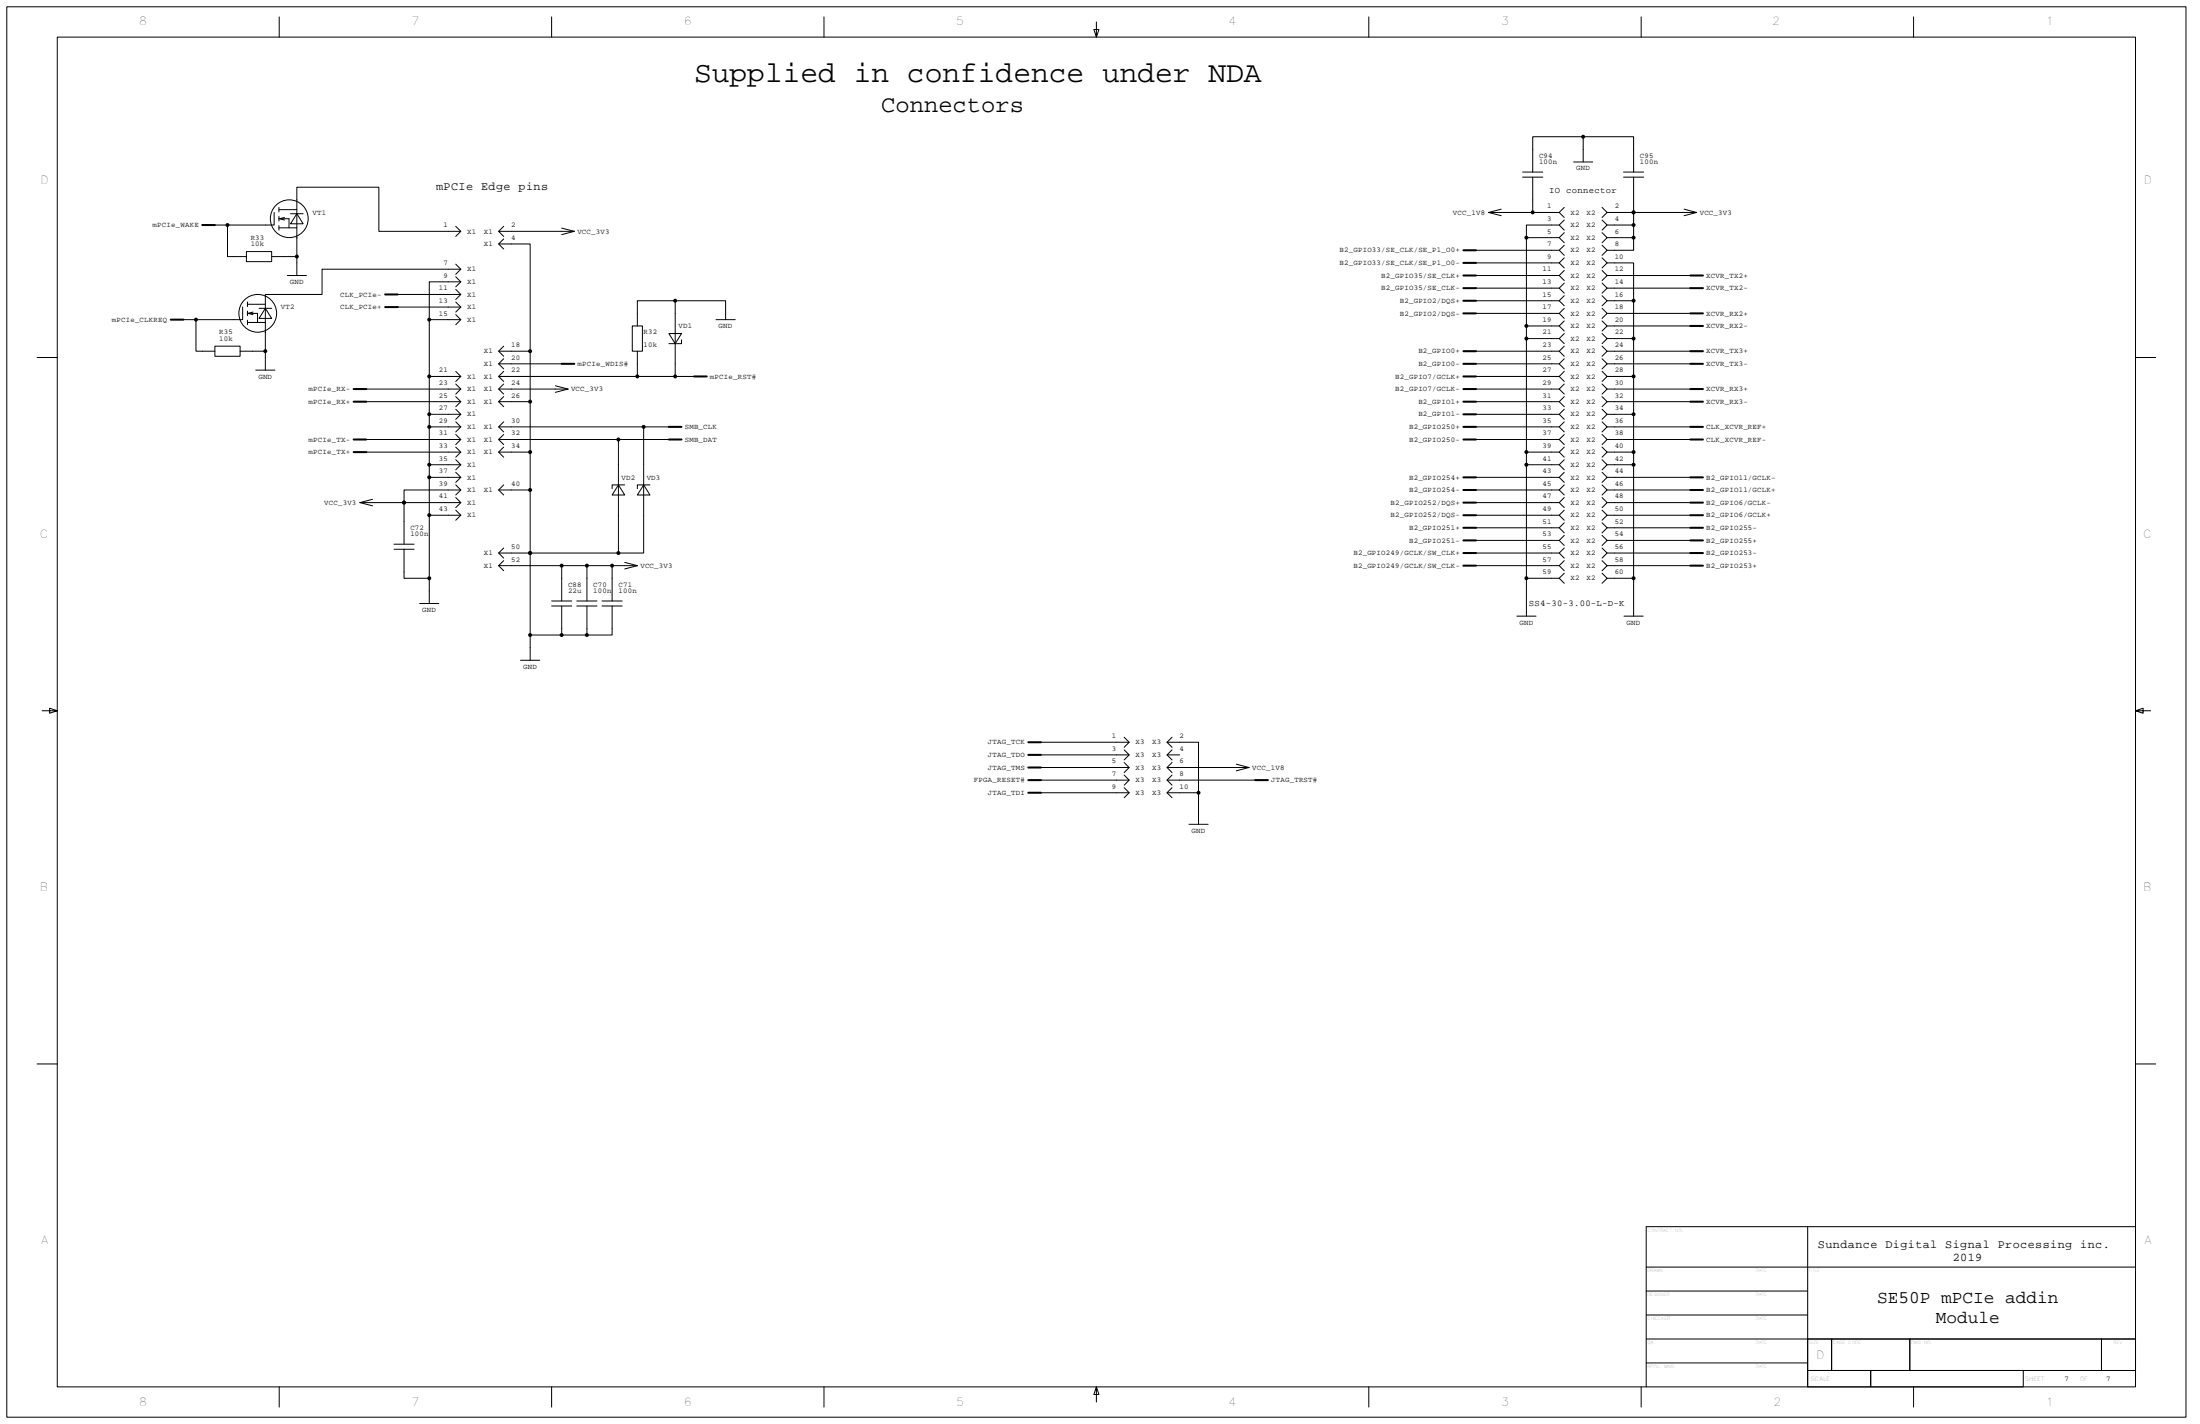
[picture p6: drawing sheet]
<svg xmlns="http://www.w3.org/2000/svg" width="864mm" height="559mm" viewBox="0 0 864 559" stroke-linecap="round" stroke-linejoin="round" font-family="sans-serif">
<g fill="none" stroke="#000" stroke-width=".39">
<path d="M2.7 2.7h855.4v553.4h-855.4zM22.5 14.6h815.8v529.6h-815.8zM109.6 6.6v8M216.5 6.6v8M323.4 6.6v8M430.4 8.6v6l-1-3h2l-1 3M537.3 6.6v8M644.2 6.6v8M751.2 6.6v8M621.5 53.7v9.9M597.7 69.5h7.9M597.7 67.5h7.9"/>
<path d="M601.7 67.5v-13.8h39.6v13.8M601.7 69.5v13.9M617.7 63.6h7.5M637.3 69.5h7.9M637.3 67.5h7.9M641.3 69.5v28.7h-10.4M89.3 88.3v12.4h7.4M96.7 98.7h9.9v4h-9.9zM107.6 83.4v4.9h-23.3M109.5 89.4h7M109.5 82.3h7M109.5 81.4v1.8"/>
<path d="M109.5 88.5v1.8M109.5 85.8h4v3.6M109.5 84.9v1.8M111.7 85.3l-2 .5 2 .5M114 83.9h5M116.5 83.9l2.5 3.9h-5zM178.9 88.8l2 2-2 2M180.9 90.8h-32.2v-17.3h-32.2v34.6M195.7 95.7h12.4v163.4M195.7 90.8h29.7M197.7 88.8l-2 2 2 2M197.7 93.8l-2 1.9 2 2"/>
<path d="M220.5 89.5l4.9 1.3M225.4 90.8l-4.9 1.3M579.4 98.2h32.7M584.3 83.4h27.8M584.3 83.4l5 1.2M589.3 82.1l-5 1.3M599.2 93.3h12.9M612.1 88.3h-12.9v153.5M614 81.4l-1.9 2 1.9 1.9M614 86.3l-1.9 2 1.9 2M614 91.3l-1.9 2 1.9 1.9M614 96.2l-1.9 2 1.9 2"/>
<path d="M628.9 81.4l2 2-2 1.9M628.9 86.3l2 2-2 2M628.9 91.3l2 2-2 1.9M628.9 96.2l2 2-2 2M630.9 83.4h35.1M630.9 88.3h10.4M630.9 93.3h10.4M661.1 82.1l4.9 1.3M666 83.4l-4.9 1.2M97.1 119.4h7.1M97.1 118.5v1.8M106.6 100.7h9.9"/>
<path d="M112.8 108.1h7.5M156.1 115.5h24.8M178.9 103.7l2 1.9-2 2M178.9 108.6l2 2-2 2M178.9 113.6l2 1.9-2 2M178.9 118.5l2 2-2 2M180.9 110.6h-12.4v126.2M180.9 105.6h-54.5v9.9h-22.2v29.7M265 118v29.7M579.4 108.1h32.7M579.4 103.2h32.7M579.4 113.1h32.7"/>
<path d="M579.4 118h32.7M614 101.2l-1.9 2 1.9 2M614 106.1l-1.9 2 1.9 2M614 111.1l-1.9 2 1.9 1.9M614 116l-1.9 2 1.9 2M628.9 101.2l2 2-2 2M628.9 106.1l2 2-2 2M628.9 111.1l2 2-2 1.9M628.9 116l2 2-2 2M630.9 103.2h10.4v138.6M641.3 118h-10.4M663.5 108.1h-32.6"/>
<path d="M663.5 113.1h-32.6M76.9 125.4v12.4h7.4M84.3 135.8h10v4h-10zM94.3 137.8h9.9M95.3 120.5v4.9h-23.3M97.1 126.5h7.1M97.1 122.1v1.8M97.1 125.6v1.8M97.1 123h4v3.5M99.3 122.5l-2 .5 2 .5M101.7 121h4.9M104.2 121l2.4 3.9h-4.9z"/>
<path d="M168.5 125.4h12.4M178.9 123.5l2 1.9-2 2M180.9 120.5h-24.8M195.7 137.8h12.4M197.7 135.8l-2 2 2 2M248.2 127.9h4v9.9h-4zM250.2 137.8v9.9M262.6 130.9h4.9l-2.5 4zM267.5 133.4v1.5h-4.9M281.1 125.4h7.5M284.8 125.4v-7.4h-34.6v9.9M599.2 127.9h12.9"/>
<path d="M599.2 132.9h12.9M612.1 137.8h-32.7M612.1 123h-32.7M614 121l-1.9 2 1.9 1.9M614 125.9l-1.9 2 1.9 2M614 130.9l-1.9 2 1.9 2M614 135.8l-1.9 2 1.9 2M628.9 121l2 2-2 1.9M628.9 125.9l2 2-2 2M628.9 130.9l2 2-2 2M628.9 135.8l2 2-2 2M630.9 137.8h32.6"/>
<path d="M630.9 127.9h32.6M641.3 132.9h-10.4M663.5 123h-32.6M14.6 140.3h7.9M100.4 145.2h7.5M143.8 152.7h37.1M143.8 157.6h37.1M168.5 147.7h12.4M178.9 145.7l2 2-2 2M178.9 150.7l2 2-2 1.9M178.9 155.6l2 2-2 2M195.7 142.8h24.8"/>
<path d="M195.7 147.7h76.8M195.7 152.7h27.3M195.7 157.6h12.4M197.7 140.8l-2 2 2 2M197.7 145.7l-2 2 2 2M197.7 150.7l-2 2 2 1.9M197.7 155.6l-2 2 2 2M218 151.4l5 1.3M223 152.7l-5 1.3M579.4 142.8h32.7M579.4 147.7h32.7M579.4 152.7h32.7"/>
<path d="M612.1 157.6h-32.7M614 140.8l-1.9 2 1.9 2M614 145.7l-1.9 2 1.9 2M614 150.7l-1.9 2 1.9 1.9M614 155.6l-1.9 2 1.9 2M628.9 140.8l2 2-2 2M628.9 145.7l2 2-2 2M628.9 150.7l2 2-2 1.9M628.9 155.6l2 2-2 2M630.9 157.6h32.6M641.3 147.7h-10.4M663.5 142.8h-32.6"/>
<path d="M663.5 152.7h-32.6M838.3 140.3h7.9M143.8 172.5h37.1M143.8 177.4h37.1M168.5 162.6h12.4M168.5 167.5h12.4M178.9 160.6l2 2-2 1.9M178.9 165.5l2 2-2 2M178.9 170.5l2 2-2 2M178.9 175.5l2 1.9-2 2M195.7 167.5h66.9M195.7 172.5h66.9"/>
<path d="M195.7 177.4h12.4M197.7 165.5l-2 2 2 2M197.7 170.5l-2 2 2 2M197.7 175.5l-2 1.9 2 2M242.8 172.5v44.5M252.7 167.5v49.5h-57M612.1 162.6h-32.7M612.1 167.5h-32.7M612.1 172.5h-32.7M612.1 177.4h-12.9M614 160.6l-1.9 2 1.9 1.9M614 165.5l-1.9 2 1.9 2"/>
<path d="M614 170.5l-1.9 2 1.9 2M614 175.5l-1.9 1.9 1.9 2M628.9 160.6l2 2-2 1.9M628.9 165.5l2 2-2 2M628.9 170.5l2 2-2 2M628.9 175.5l2 1.9-2 2M630.9 167.5h32.6M630.9 172.5h32.6M630.9 177.4h10.4M641.3 162.6h-10.4M141.3 197.2h39.6M141.3 197.2l4.9 1.3"/>
<path d="M146.2 195.9l-4.9 1.3M168.5 182.4h12.4M168.5 187.3h12.4M178.9 180.4l2 2-2 2M178.9 185.3l2 2-2 2M178.9 190.3l2 2-2 1.9M178.9 195.2l2 2-2 2M180.9 192.3h-22.3v21.3M195.7 192.3h12.4M197.7 190.3l-2 2 2 1.9M242.8 190.3l2.4 3.9h-4.9zM245.2 190.3h-4.9v1.5"/>
<path d="M252.7 190.3l2.4 3.9h-4.9zM255.1 190.3h-4.9v1.5M579.4 187.3h32.7M579.4 192.3h32.7M579.4 197.2h32.7M599.2 182.4h12.9M614 180.4l-1.9 2 1.9 2M614 185.3l-1.9 2 1.9 2M614 190.3l-1.9 2 1.9 1.9M614 195.2l-1.9 2 1.9 2M628.9 180.4l2 2-2 2M628.9 185.3l2 2-2 2"/>
<path d="M628.9 190.3l2 2-2 1.9M628.9 195.2l2 2-2 2M641.3 182.4h-10.4M663.5 187.3h-32.6M663.5 192.3h-32.6M663.5 197.2h-32.6M154.6 215.5h8M154.6 213.6h8M158.6 215.5v11.4h9.9M168.5 202.2h12.4M178.9 200.2l2 2-2 2M197.7 215.1l-2 1.9 2 2"/>
<path d="M579.4 202.2h32.7M579.4 217h32.7M579.4 207.1h32.7M579.4 212.1h32.7M614 200.2l-1.9 2 1.9 2M614 205.1l-1.9 2 1.9 2M614 210.1l-1.9 2 1.9 2M614 215.1l-1.9 1.9 1.9 2M628.9 200.2l2 2-2 2M628.9 205.1l2 2-2 2M628.9 210.1l2 2-2 2M628.9 215.1l2 1.9-2 2"/>
<path d="M663.5 202.2h-32.6M663.5 217h-32.6M663.5 207.1h-32.6M663.5 212.1h-32.6M164.7 236.8h7.6M195.7 222h54.5M197.7 220l-2 2 2 2M216.5 237.8h8M216.5 235.8h8M220.5 222v13.8M220.5 237.8v11.4M226.4 237.8h8"/>
<path d="M226.4 235.8h8M230.4 222v13.8M230.4 237.8v11.4M236.3 237.8h7.9M236.3 235.8h7.9M240.3 222v13.8M240.3 237.8v11.4h-32.2M245.2 220.7l5 1.3M250.2 222l-5 1.3M579.4 222h32.7M599.2 226.9h12.9M614 220l-1.9 2 1.9 2"/>
<path d="M614 224.9l-1.9 2 1.9 2M628.9 220l2 2-2 2M628.9 224.9l2 2-2 2M630.9 226.9h10.4M663.5 222h-32.6M204.3 259.1h7.6M595.4 241.8h7.6M637.5 241.8h7.5M16.5 278.9h6l-3-1v2l3-1M838.3 278.9l3 1v-2l-3 1h5.9M408.6 296.2h34.7M441.3 289.3l2 2-2 2"/>
<path d="M441.3 294.3l2 1.9-2 2M441.3 299.2l2 2-2 2M443.3 291.3h-34.7M458.1 291.3h12.4v32.2M458.1 296.2h5M460.1 289.3l-2 2 2 2M460.1 294.3l-2 1.9 2 2M460.1 299.2l-2 2 2 2M485.3 299.9l5 1.3M408.6 306.1h34.7M408.6 311.1h34.7M441.3 304.1l2 2-2 2"/>
<path d="M441.3 309.1l2 2-2 2M443.3 301.2h-34.7M458.1 301.2h32.2M458.1 306.1h34.7M458.1 311.1h12.4M460.1 304.1l-2 2 2 2M460.1 309.1l-2 2 2 2M490.3 301.2l-5 1.3M466.7 323.5h7.5M14.6 417.5h7.9M838.3 417.5h7.9M646.2 497.2h192.1"/>
<path d="M709.6 481.4v62.8M838.3 481.4h-192.1v62.8M646.2 506.6h63.4M646.2 516h63.4M646.2 534.8h63.4M646.2 525.4h192.1M709.6 525.4h9.4v12.4h-9.4zM709.6 537.8h24.7v6.4h-24.7zM709.6 537.8h128.7M719 525.4h30.7v12.4h-30.7zM734.3 537.8h59.9v6.4h-59.9zM749.7 525.4h75.2v12.4h-75.2z"/>
<path d="M824.9 525.4h13.4v12.4h-13.4zM109.6 544.2v8M216.5 544.2v8M323.4 544.2v8M430.4 544.2l1 3h-2l1-3v6M537.3 544.2v8M644.2 544.2v8M751.2 544.2v8"/>
<circle cx="113.5" cy="85.8" r="7.4"/>
<circle cx="101.2" cy="123" r="7.4"/>
</g>
<g fill="none" stroke="#000" stroke-width=".79">
<path d="M79.4 88.3h4.9M574.4 98.2h5M151.2 115.5h4.9M574.4 113.1h5M574.4 108.1h5M574.4 118h5M574.4 103.2h5M663.5 113.1h5M663.5 108.1h5M67 125.4h5M151.2 120.5h4.9M574.4 123h5"/>
<path d="M574.4 137.8h5M663.5 127.9h5M663.5 123h5M663.5 137.8h5M138.8 157.6h5M138.8 152.7h5M220.5 142.8h4.9M272.5 147.7h4.9M574.4 147.7h5M574.4 142.8h5M574.4 157.6h5M574.4 152.7h5"/>
<path d="M663.5 142.8h5M663.5 157.6h5M663.5 152.7h5M138.8 172.5h5M138.8 177.4h5M262.6 167.5h4.9M262.6 172.5h4.9M574.4 167.5h5M574.4 172.5h5M574.4 162.6h5M663.5 167.5h5M663.5 172.5h5"/>
<path d="M574.4 192.3h5M574.4 187.3h5M574.4 197.2h5M663.5 192.3h5M663.5 187.3h5M663.5 197.2h5M574.4 217h5M574.4 207.1h5M574.4 212.1h5M574.4 202.2h5M663.5 217h5M663.5 207.1h5"/>
<path d="M663.5 212.1h5M663.5 202.2h5M574.4 222h5M663.5 222h5M403.6 296.2h5M403.6 291.3h5M403.6 306.1h5M403.6 301.2h5M403.6 311.1h5M492.8 306.1h4.9"/>
<circle cx="621.5" cy="53.7" r=".38"/>
<circle cx="89.3" cy="88.3" r=".39"/>
<circle cx="599.2" cy="93.3" r=".39"/>
<circle cx="601.7" cy="83.4" r=".39"/>
<circle cx="641.3" cy="93.3" r=".39"/>
<circle cx="641.3" cy="88.3" r=".39"/>
<circle cx="641.3" cy="83.4" r=".39"/>
<circle cx="116.5" cy="100.7" r=".39"/>
<circle cx="265" cy="118" r=".38"/>
<circle cx="641.3" cy="118" r=".39"/>
<circle cx="76.9" cy="125.4" r=".38"/>
<circle cx="104.1" cy="137.8" r=".39"/>
<circle cx="168.5" cy="125.4" r=".39"/>
<circle cx="208.1" cy="137.8" r=".39"/>
<circle cx="599.2" cy="132.9" r=".39"/>
<circle cx="599.2" cy="127.9" r=".39"/>
<circle cx="641.3" cy="132.9" r=".39"/>
<circle cx="168.5" cy="147.7" r=".39"/>
<circle cx="208.1" cy="157.6" r=".39"/>
<circle cx="250.2" cy="147.7" r=".39"/>
<circle cx="265" cy="147.7" r=".39"/>
<circle cx="641.3" cy="147.7" r=".39"/>
<circle cx="168.5" cy="162.6" r=".39"/>
<circle cx="168.5" cy="167.5" r=".39"/>
<circle cx="208.1" cy="177.4" r=".39"/>
<circle cx="242.8" cy="172.5" r=".39"/>
<circle cx="252.7" cy="167.5" r=".39"/>
<circle cx="599.2" cy="177.4" r=".39"/>
<circle cx="641.3" cy="177.4" r=".39"/>
<circle cx="641.3" cy="162.6" r=".39"/>
<circle cx="158.6" cy="197.2" r=".38"/>
<circle cx="168.5" cy="182.4" r=".39"/>
<circle cx="168.5" cy="187.3" r=".39"/>
<circle cx="208.1" cy="192.3" r=".39"/>
<circle cx="599.2" cy="182.4" r=".39"/>
<circle cx="641.3" cy="182.4" r=".39"/>
<circle cx="168.5" cy="202.2" r=".39"/>
<circle cx="208.1" cy="217" r=".39"/>
<circle cx="242.7" cy="217" r=".39"/>
<circle cx="168.5" cy="226.9" r=".39"/>
<circle cx="220.5" cy="222" r=".39"/>
<circle cx="230.4" cy="222" r=".39"/>
<circle cx="240.3" cy="222" r=".39"/>
<circle cx="599.2" cy="226.9" r=".39"/>
<circle cx="641.3" cy="226.9" r=".39"/>
<circle cx="208.1" cy="249.2" r=".39"/>
<circle cx="220.5" cy="249.2" r=".38"/>
<circle cx="230.4" cy="249.2" r=".38"/>
<circle cx="470.5" cy="311.1" r=".39"/>
</g>
<text font-size="11.6" x="272.5" y="32">Supplied in confidence under NDA</text>
<text font-size="9.4" x="345.9" y="43.9">Connectors</text>
<g font-size="7">
<text x="736.8" y="511.3">SE50P mPCIe addin</text>
<text x="759.9" y="519.2">Module</text>
</g>
<g font-size="4.6">
<text x="171.2" y="74.4">mPCIe Edge pins</text>
<text x="713.6" y="489.7">Sundance Digital Signal Processing inc.</text>
<text x="766.6" y="495">2019</text>
</g>
<g font-size="4.4">
<text x="54.6" y="10">8</text>
<text x="161.5" y="10">7</text>
<text x="268.4" y="10">6</text>
<text x="375.4" y="10">5</text>
<text x="482.3" y="10">4</text>
<text x="589.2" y="10">3</text>
<text x="695.6" y="10">2</text>
<text x="803.1" y="10">1</text>
<text x="15.9" y="72.4">D</text>
<text x="841.6" y="72.4">D</text>
<text x="15.6" y="211">C</text>
<text x="841.3" y="211">C</text>
<text x="15.6" y="349.6">B</text>
<text x="841.3" y="349.6">B</text>
<text x="16.1" y="488.2">A</text>
<text x="841.8" y="488.2">A</text>
<text x="712.9" y="533.3">D</text>
<text x="54.6" y="551.6">8</text>
<text x="161.5" y="551.6">7</text>
<text x="268.4" y="551.6">6</text>
<text x="375.4" y="551.6">5</text>
<text x="482.3" y="551.6">4</text>
<text x="589.2" y="551.6">3</text>
<text x="696.2" y="551.6">2</text>
<text x="803.1" y="551.6">1</text>
</g>
<g font-size="3.5">
<text x="608.1" y="75.9">IO connector</text>
<text x="600.1" y="237.9">SS4-30-3.00-L-D-K</text>
</g>
<g font-size="2.9">
<text x="604.1" y="61.9">C94</text>
<text x="604.1" y="64.4">100n</text>
<text x="643.7" y="61.9">C95</text>
<text x="643.7" y="64.4">100n</text>
<text x="618.7" y="66.9">GND</text>
<text x="607.3" y="81.7">1</text>
<text x="633.8" y="81.7">2</text>
<text x="59.9" y="89.2">mPCIe_WAKE</text>
<text x="122.7" y="84.2">VT1</text>
<text x="174.1" y="89.2">1</text>
<text x="200.7" y="89.2">2</text>
<text x="570.3" y="84.2">VCC_1V8</text>
<text x="607.3" y="86.7">3</text>
<text x="616.5" y="84.2">X2</text>
<text x="616.5" y="89.2">X2</text>
<text x="622.8" y="84.2">X2</text>
<text x="622.8" y="89.2">X2</text>
<text x="633.8" y="86.7">4</text>
<text x="667.2" y="84.2">VCC_3V3</text>
<text x="98.4" y="94">R33</text>
<text x="183.4" y="91.6">X1</text>
<text x="189.9" y="91.6">X1</text>
<text x="200.7" y="94.1">4</text>
<text x="226.6" y="91.6">VCC_3V3</text>
<text x="607.3" y="91.6">5</text>
<text x="616.5" y="94.1">X2</text>
<text x="622.8" y="94.1">X2</text>
<text x="633.8" y="91.6">6</text>
<text x="98.4" y="96.6">10k</text>
<text x="189.9" y="96.6">X1</text>
<text x="525.8" y="99.1">B2_GPIO33/SE_CLK/SE_P1_O0+</text>
<text x="607.3" y="96.6">7</text>
<text x="607.3" y="101.5">9</text>
<text x="616.5" y="99.1">X2</text>
<text x="622.8" y="99.1">X2</text>
<text x="633.8" y="96.6">8</text>
<text x="633.8" y="101.5">10</text>
<text x="174.1" y="104">7</text>
<text x="183.4" y="106.5">X1</text>
<text x="525.8" y="104">B2_GPIO33/SE_CLK/SE_P1_O0-</text>
<text x="605.5" y="106.5">11</text>
<text x="616.5" y="104">X2</text>
<text x="622.8" y="104">X2</text>
<text x="633.8" y="106.5">12</text>
<text x="113.8" y="111.4">GND</text>
<text x="172.3" y="113.9">11</text>
<text x="174.1" y="109">9</text>
<text x="183.4" y="111.4">X1</text>
<text x="542.2" y="109">B2_GPIO35/SE_CLK+</text>
<text x="542.2" y="113.9">B2_GPIO35/SE_CLK-</text>
<text x="605.5" y="111.4">13</text>
<text x="616.5" y="109">X2</text>
<text x="616.5" y="113.9">X2</text>
<text x="622.8" y="109">X2</text>
<text x="622.8" y="113.9">X2</text>
<text x="633.8" y="111.4">14</text>
<text x="669.8" y="113.9">XCVR_TX2-</text>
<text x="669.8" y="109">XCVR_TX2+</text>
<text x="133.5" y="116.4">CLK_PCIe-</text>
<text x="172.3" y="118.9">13</text>
<text x="183.4" y="116.4">X1</text>
<text x="549.5" y="118.9">B2_GPIO2/DQS+</text>
<text x="605.5" y="116.4">15</text>
<text x="616.5" y="118.9">X2</text>
<text x="622.8" y="118.9">X2</text>
<text x="633.8" y="116.4">16</text>
<text x="110.3" y="121.3">VT2</text>
<text x="133.5" y="121.3">CLK_PCIe+</text>
<text x="172.3" y="123.8">15</text>
<text x="183.4" y="121.3">X1</text>
<text x="549.5" y="123.8">B2_GPIO2/DQS-</text>
<text x="605.5" y="121.3">17</text>
<text x="616.5" y="123.8">X2</text>
<text x="622.8" y="123.8">X2</text>
<text x="633.8" y="121.3">18</text>
<text x="669.8" y="123.8">XCVR_RX2+</text>
<text x="43.9" y="126.3">mPCIe_CLKREQ</text>
<text x="86" y="131.1">R35</text>
<text x="183.4" y="126.3">X1</text>
<text x="252.7" y="131.3">R32</text>
<text x="266.3" y="128.8">VD1</text>
<text x="282.1" y="128.8">GND</text>
<text x="605.5" y="126.3">19</text>
<text x="605.5" y="131.3">21</text>
<text x="616.5" y="128.8">X2</text>
<text x="622.8" y="128.8">X2</text>
<text x="633.8" y="126.3">20</text>
<text x="633.8" y="131.3">22</text>
<text x="669.8" y="128.8">XCVR_RX2-</text>
<text x="86" y="133.7">10k</text>
<text x="200.7" y="136.2">18</text>
<text x="252.7" y="136.2">10k</text>
<text x="605.5" y="136.2">23</text>
<text x="616.5" y="133.7">X2</text>
<text x="622.8" y="133.7">X2</text>
<text x="633.8" y="136.2">24</text>
<text x="189.9" y="138.7">X1</text>
<text x="189.9" y="143.6">X1</text>
<text x="200.7" y="141.1">20</text>
<text x="226.7" y="143.6">mPCIe_WDIS#</text>
<text x="556.8" y="138.7">B2_GPIO0+</text>
<text x="556.8" y="143.6">B2_GPIO0-</text>
<text x="605.5" y="141.1">25</text>
<text x="616.5" y="138.7">X2</text>
<text x="616.5" y="143.6">X2</text>
<text x="622.8" y="138.7">X2</text>
<text x="622.8" y="143.6">X2</text>
<text x="633.8" y="141.1">26</text>
<text x="669.8" y="143.6">XCVR_TX3-</text>
<text x="669.8" y="138.7">XCVR_TX3+</text>
<text x="101.4" y="148.6">GND</text>
<text x="172.3" y="146.1">21</text>
<text x="183.4" y="148.6">X1</text>
<text x="189.9" y="148.6">X1</text>
<text x="200.7" y="146.1">22</text>
<text x="278.7" y="148.6">mPCIe_RST#</text>
<text x="547.7" y="148.6">B2_GPIO7/GCLK+</text>
<text x="605.5" y="146.1">27</text>
<text x="616.5" y="148.6">X2</text>
<text x="622.8" y="148.6">X2</text>
<text x="633.8" y="146.1">28</text>
<text x="121.1" y="153.5">mPCIe_RX-</text>
<text x="172.3" y="151">23</text>
<text x="172.3" y="156">25</text>
<text x="183.4" y="153.5">X1</text>
<text x="189.9" y="153.5">X1</text>
<text x="200.7" y="151">24</text>
<text x="200.7" y="156">26</text>
<text x="224.2" y="153.5">VCC_3V3</text>
<text x="547.7" y="153.5">B2_GPIO7/GCLK-</text>
<text x="605.5" y="151">29</text>
<text x="605.5" y="156">31</text>
<text x="616.5" y="153.5">X2</text>
<text x="622.8" y="153.5">X2</text>
<text x="633.8" y="151">30</text>
<text x="633.8" y="156">32</text>
<text x="669.8" y="153.5">XCVR_RX3+</text>
<text x="121.1" y="158.5">mPCIe_RX+</text>
<text x="172.3" y="161">27</text>
<text x="183.4" y="158.5">X1</text>
<text x="189.9" y="158.5">X1</text>
<text x="556.8" y="158.5">B2_GPIO1+</text>
<text x="605.5" y="161">33</text>
<text x="616.5" y="158.5">X2</text>
<text x="622.8" y="158.5">X2</text>
<text x="633.8" y="161">34</text>
<text x="669.8" y="158.5">XCVR_RX3-</text>
<text x="172.3" y="165.9">29</text>
<text x="183.4" y="163.4">X1</text>
<text x="200.7" y="165.9">30</text>
<text x="556.8" y="163.4">B2_GPIO1-</text>
<text x="605.5" y="165.9">35</text>
<text x="616.5" y="163.4">X2</text>
<text x="622.8" y="163.4">X2</text>
<text x="633.8" y="165.9">36</text>
<text x="121.1" y="173.3">mPCIe_TX-</text>
<text x="172.3" y="170.9">31</text>
<text x="183.4" y="168.4">X1</text>
<text x="183.4" y="173.3">X1</text>
<text x="189.9" y="168.4">X1</text>
<text x="189.9" y="173.3">X1</text>
<text x="200.7" y="170.9">32</text>
<text x="268.8" y="168.4">SMB_CLK</text>
<text x="268.8" y="173.3">SMB_DAT</text>
<text x="553.1" y="168.4">B2_GPIO250+</text>
<text x="553.1" y="173.3">B2_GPIO250-</text>
<text x="605.5" y="170.9">37</text>
<text x="616.5" y="168.4">X2</text>
<text x="616.5" y="173.3">X2</text>
<text x="622.8" y="168.4">X2</text>
<text x="622.8" y="173.3">X2</text>
<text x="633.8" y="170.9">38</text>
<text x="669.8" y="168.4">CLK_XCVR_REF+</text>
<text x="669.8" y="173.3">CLK_XCVR_REF-</text>
<text x="121.1" y="178.3">mPCIe_TX+</text>
<text x="172.3" y="175.8">33</text>
<text x="183.4" y="178.3">X1</text>
<text x="189.9" y="178.3">X1</text>
<text x="200.7" y="175.8">34</text>
<text x="605.5" y="175.8">39</text>
<text x="616.5" y="178.3">X2</text>
<text x="622.8" y="178.3">X2</text>
<text x="633.8" y="175.8">40</text>
<text x="172.3" y="180.7">35</text>
<text x="172.3" y="185.7">37</text>
<text x="183.4" y="183.2">X1</text>
<text x="605.5" y="180.7">41</text>
<text x="605.5" y="185.7">43</text>
<text x="616.5" y="183.2">X2</text>
<text x="622.8" y="183.2">X2</text>
<text x="633.8" y="180.7">42</text>
<text x="633.8" y="185.7">44</text>
<text x="172.3" y="190.6">39</text>
<text x="183.4" y="188.2">X1</text>
<text x="200.7" y="190.6">40</text>
<text x="243.9" y="188.2">VD2</text>
<text x="253.9" y="188.2">VD3</text>
<text x="553.1" y="188.2">B2_GPIO254+</text>
<text x="605.5" y="190.6">45</text>
<text x="616.5" y="188.2">X2</text>
<text x="622.8" y="188.2">X2</text>
<text x="633.8" y="190.6">46</text>
<text x="669.8" y="188.2">B2_GPIO11/GCLK-</text>
<text x="172.3" y="195.6">41</text>
<text x="183.4" y="193.1">X1</text>
<text x="189.9" y="193.1">X1</text>
<text x="553.1" y="193.1">B2_GPIO254-</text>
<text x="605.5" y="195.6">47</text>
<text x="616.5" y="193.1">X2</text>
<text x="622.8" y="193.1">X2</text>
<text x="633.8" y="195.6">48</text>
<text x="669.8" y="193.1">B2_GPIO11/GCLK+</text>
<text x="127.3" y="198.1">VCC_3V3</text>
<text x="172.3" y="200.6">43</text>
<text x="183.4" y="198.1">X1</text>
<text x="183.4" y="203">X1</text>
<text x="545.8" y="198.1">B2_GPIO252/DQS+</text>
<text x="545.8" y="203">B2_GPIO252/DQS-</text>
<text x="605.5" y="200.6">49</text>
<text x="616.5" y="198.1">X2</text>
<text x="616.5" y="203">X2</text>
<text x="622.8" y="198.1">X2</text>
<text x="622.8" y="203">X2</text>
<text x="633.8" y="200.6">50</text>
<text x="669.8" y="203">B2_GPIO6/GCLK+</text>
<text x="669.8" y="198.1">B2_GPIO6/GCLK-</text>
<text x="161.1" y="208">C72</text>
<text x="553.1" y="208">B2_GPIO251+</text>
<text x="605.5" y="205.5">51</text>
<text x="616.5" y="208">X2</text>
<text x="622.8" y="208">X2</text>
<text x="633.8" y="205.5">52</text>
<text x="669.8" y="208">B2_GPIO255-</text>
<text x="161.1" y="210.5">100n</text>
<text x="200.7" y="215.4">50</text>
<text x="553.1" y="212.9">B2_GPIO251-</text>
<text x="605.5" y="210.5">53</text>
<text x="605.5" y="215.4">55</text>
<text x="616.5" y="212.9">X2</text>
<text x="622.8" y="212.9">X2</text>
<text x="633.8" y="210.5">54</text>
<text x="633.8" y="215.4">56</text>
<text x="669.8" y="212.9">B2_GPIO255+</text>
<text x="189.9" y="217.9">X1</text>
<text x="200.7" y="220.3">52</text>
<text x="531.3" y="217.9">B2_GPIO249/GCLK/SW_CLK+</text>
<text x="605.5" y="220.3">57</text>
<text x="616.5" y="217.9">X2</text>
<text x="622.8" y="217.9">X2</text>
<text x="633.8" y="220.3">58</text>
<text x="669.8" y="217.9">B2_GPIO253-</text>
<text x="189.9" y="222.8">X1</text>
<text x="251.4" y="222.8">VCC_3V3</text>
<text x="531.3" y="222.8">B2_GPIO249/GCLK/SW_CLK-</text>
<text x="605.5" y="225.3">59</text>
<text x="616.5" y="222.8">X2</text>
<text x="616.5" y="227.8">X2</text>
<text x="622.8" y="222.8">X2</text>
<text x="622.8" y="227.8">X2</text>
<text x="633.8" y="225.3">60</text>
<text x="669.8" y="222.8">B2_GPIO253+</text>
<text x="223" y="232.7">22u</text>
<text x="223" y="230.3">C88</text>
<text x="232.9" y="232.7">100n</text>
<text x="232.9" y="230.3">C70</text>
<text x="242.8" y="232.7">100n</text>
<text x="242.8" y="230.3">C71</text>
<text x="165.8" y="240.2">GND</text>
<text x="596.5" y="245.1">GND</text>
<text x="638.5" y="245.1">GND</text>
<text x="205.4" y="262.4">GND</text>
<text x="387.8" y="292.1">JTAG_TCK</text>
<text x="436.5" y="289.7">1</text>
<text x="445.7" y="292.1">X3</text>
<text x="452.3" y="292.1">X3</text>
<text x="463.1" y="289.7">2</text>
<text x="387.8" y="297.1">JTAG_TDO</text>
<text x="436.5" y="294.6">3</text>
<text x="436.5" y="299.6">5</text>
<text x="445.7" y="297.1">X3</text>
<text x="452.3" y="297.1">X3</text>
<text x="463.1" y="294.6">4</text>
<text x="463.1" y="299.6">6</text>
<text x="387.8" y="302">JTAG_TMS</text>
<text x="436.5" y="304.5">7</text>
<text x="445.7" y="302">X3</text>
<text x="452.3" y="302">X3</text>
<text x="463.1" y="304.5">8</text>
<text x="491.6" y="302">VCC_1V8</text>
<text x="382.3" y="307">FPGA_RESET#</text>
<text x="387.8" y="311.9">JTAG_TDI</text>
<text x="436.5" y="309.5">9</text>
<text x="445.7" y="307">X3</text>
<text x="445.7" y="311.9">X3</text>
<text x="452.3" y="307">X3</text>
<text x="452.3" y="311.9">X3</text>
<text x="463.1" y="309.5">10</text>
<text x="499" y="307">JTAG_TRST#</text>
<text x="467.7" y="326.8">GND</text>
<text x="810.4" y="542.1">7</text>
<text x="826.8" y="542.1">7</text>
</g>
<text font-size="2.2" x="710.7" y="542.1">SCALE</text>
<g font-size="1.6">
<text x="646.7" y="483.4">CONTRACT</text>
<text x="657.6" y="483.4">NO.</text>
<text x="646.7" y="499.3">DRAWN</text>
<text x="689.3" y="499.3">DATE</text>
<text x="710.1" y="499.3">TITLE</text>
<text x="646.7" y="508.7">DESIGNER</text>
<text x="689.3" y="508.7">DATE</text>
<text x="646.7" y="518.1">CHECKER</text>
<text x="689.3" y="518.1">DATE</text>
<text x="646.7" y="527.5">QA</text>
<text x="689.3" y="527.5">DATE</text>
<text x="710.1" y="527.5">SIZE</text>
<text x="719.5" y="527.5">CAGE</text>
<text x="725.6" y="527.5">CODE</text>
<text x="750.2" y="527.5">DWG</text>
<text x="755.3" y="527.5">NO.</text>
<text x="829.7" y="527.5">REV</text>
<text x="646.7" y="536.9">RPOJ.</text>
<text x="653.2" y="536.9">MNG.</text>
<text x="689.3" y="536.9">DATE</text>
</g>
</svg>
